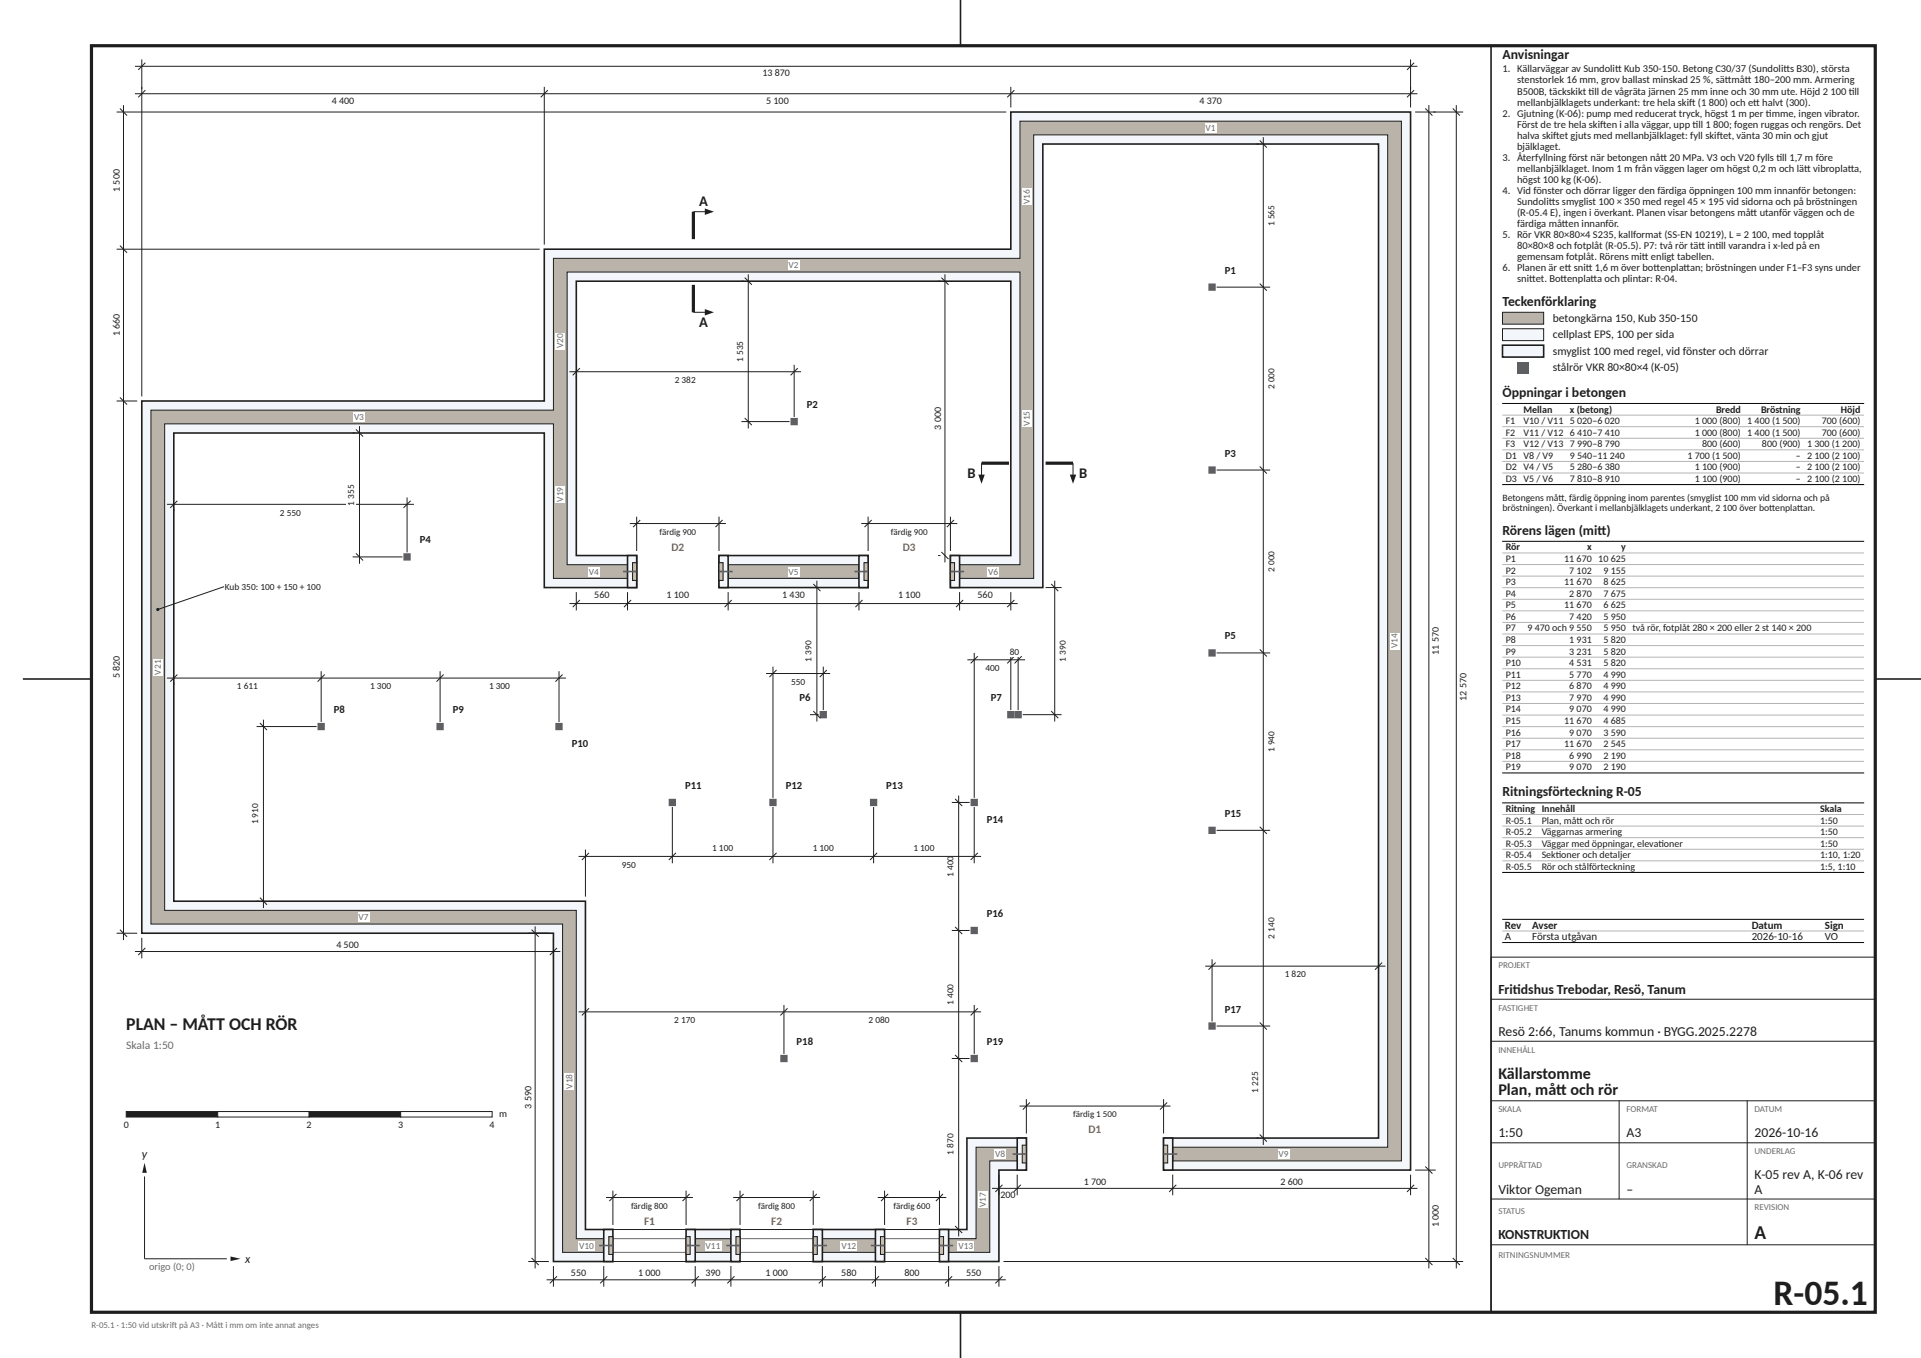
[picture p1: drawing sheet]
<svg xmlns="http://www.w3.org/2000/svg" width="420mm" height="297mm" viewBox="0 0 420 297" stroke-linecap="round" stroke-linejoin="round" font-family="sans-serif">
<path d="M20 10h390v277h-390z" fill="none" stroke="#1e1e1e" stroke-width=".7" stroke-linecap="butt"/>
<path d="M210 0v10M326 10v277M5 148.5h15M410 148.5h10M210 287v10" fill="none" stroke="#1e1e1e" stroke-width=".35"/>
<g fill="#f3f6fa" stroke="#1e1e1e" stroke-width=".35">
<path d="M31 87.7h88v-33.2h102v-30h87.4v231.4h-54v-7h47v-217.4h-73.4v97h-20.2v-7h13.2v-60h-95v60h13.2v7h-20.2v-33.8h-81v102.4h90v71.8h6v7h-13v-71.8h-90z"/>
<path d="M150 268.9h11.8v7h-11.8z"/>
<path d="M157.2 121.5h32.6v7h-32.6z"/>
<path d="M177.8 268.9h15.6v7h-15.6z"/>
<path d="M211.4 248.9h13v7h-6v20h-13v-7h6z"/>
</g>
<g fill="#b9b3a9" stroke="#1e1e1e" stroke-width=".22">
<path d="M33 89.7h88v-33.2h102v-30h83.4v227.4h-50v-3h47v-221.4h-77.4v97h-16.2v-3h13.2v-64h-99v64h13.2v3h-16.2v-33.8h-85v106.4h90v71.8h6v3h-9v-71.8h-90z"/>
<path d="M152 270.9h7.8v3h-7.8z"/>
<path d="M159.2 123.5h28.6v3h-28.6z"/>
<path d="M179.8 270.9h11.6v3h-11.6z"/>
<path d="M213.4 250.9h9v3h-6v20h-9v-3h6z"/>
</g>
<path d="M132 268.9h20v7h-20z" fill="#fff"/>
<path d="M132 275.9h20M132 268.9h20" fill="none" stroke="#1e1e1e" stroke-width=".22"/>
<path d="M132 273.9h20M132 270.9h20" fill="none" stroke="#6b6b6b" stroke-width=".22"/>
<path d="M159.8 268.9h20v7h-20z" fill="#fff"/>
<path d="M159.8 275.9h20M159.8 268.9h20" fill="none" stroke="#1e1e1e" stroke-width=".22"/>
<path d="M159.8 273.9h20M159.8 270.9h20" fill="none" stroke="#6b6b6b" stroke-width=".22"/>
<path d="M191.4 268.9h16v7h-16z" fill="#fff"/>
<path d="M191.4 275.9h16M191.4 268.9h16" fill="none" stroke="#1e1e1e" stroke-width=".22"/>
<path d="M191.4 273.9h16M191.4 270.9h16" fill="none" stroke="#6b6b6b" stroke-width=".22"/>
<g fill="#fff">
<path d="M263.4 27h2.6v2h-2.6z"/>
<path d="M172.2 57h2.6v2h-2.6z"/>
<path d="M77.2 90.2h2.6v2h-2.6z"/>
<path d="M128.6 124h2.5v2h-2.5z"/>
<path d="M172.2 124h2.6v2h-2.6z"/>
<path d="M215.9 124h2.5v2h-2.5z"/>
<path d="M78.2 199.6h2.6v2h-2.6z"/>
<path d="M217.4 251.4h2.5v2h-2.5z"/>
<path d="M279.4 251.4h2.5v2h-2.5z"/>
<path d="M126.5 271.4h3.5v2h-3.5z"/>
<path d="M154.1 271.4h3.6v2h-3.6z"/>
<path d="M183.8 271.4h3.6v2h-3.6z"/>
<path d="M209.4 271.4h3.5v2h-3.5z"/>
<path d="M303.9 138.4h2v3.6h-2z"/>
<path d="M223.5 89.7h2v3.6h-2z"/>
<path d="M223.5 41.2h2v3.6h-2z"/>
<path d="M213.9 260.6h2v3.6h-2z"/>
<path d="M123.5 234.7h2v3.6h-2z"/>
<path d="M121.5 106.3h2v3.6h-2z"/>
<path d="M121.5 72.8h2v3.6h-2z"/>
<path d="M33.5 144.1h2v3.6h-2z"/>
</g>
<path d="M132 268.9h2v7h-2z" fill="#f3f6fa" stroke="#1e1e1e" stroke-width=".35"/>
<path d="M133.1 270.4h.9v3.9h-.9z" fill="#d9b77e" stroke="#1e1e1e" stroke-width=".22"/>
<path d="M131 272.4h3" fill="none" stroke="#5a5f66" stroke-width=".35"/>
<path d="M150 268.9h2v7h-2z" fill="#f3f6fa" stroke="#1e1e1e" stroke-width=".35"/>
<path d="M150 270.4h.9v3.9h-.9z" fill="#d9b77e" stroke="#1e1e1e" stroke-width=".22"/>
<path d="M150 272.4h3" fill="none" stroke="#5a5f66" stroke-width=".35"/>
<path d="M159.8 268.9h2v7h-2z" fill="#f3f6fa" stroke="#1e1e1e" stroke-width=".35"/>
<path d="M160.9 270.4h.9v3.9h-.9z" fill="#d9b77e" stroke="#1e1e1e" stroke-width=".22"/>
<path d="M158.8 272.4h3" fill="none" stroke="#5a5f66" stroke-width=".35"/>
<path d="M177.8 268.9h2v7h-2z" fill="#f3f6fa" stroke="#1e1e1e" stroke-width=".35"/>
<path d="M177.8 270.4h.9v3.9h-.9z" fill="#d9b77e" stroke="#1e1e1e" stroke-width=".22"/>
<path d="M177.8 272.4h3" fill="none" stroke="#5a5f66" stroke-width=".35"/>
<path d="M191.4 268.9h2v7h-2z" fill="#f3f6fa" stroke="#1e1e1e" stroke-width=".35"/>
<path d="M192.5 270.4h.9v3.9h-.9z" fill="#d9b77e" stroke="#1e1e1e" stroke-width=".22"/>
<path d="M190.4 272.4h3" fill="none" stroke="#5a5f66" stroke-width=".35"/>
<path d="M205.4 268.9h2v7h-2z" fill="#f3f6fa" stroke="#1e1e1e" stroke-width=".35"/>
<path d="M205.4 270.4h.9v3.9h-.9z" fill="#d9b77e" stroke="#1e1e1e" stroke-width=".22"/>
<path d="M205.4 272.4h3" fill="none" stroke="#5a5f66" stroke-width=".35"/>
<path d="M222.4 248.9h2v7h-2z" fill="#f3f6fa" stroke="#1e1e1e" stroke-width=".35"/>
<path d="M223.5 250.5h.9v3.9h-.9z" fill="#d9b77e" stroke="#1e1e1e" stroke-width=".22"/>
<path d="M221.4 252.4h3" fill="none" stroke="#5a5f66" stroke-width=".35"/>
<path d="M254.4 248.9h2v7h-2z" fill="#f3f6fa" stroke="#1e1e1e" stroke-width=".35"/>
<path d="M254.4 250.5h.9v3.9h-.9z" fill="#d9b77e" stroke="#1e1e1e" stroke-width=".22"/>
<path d="M254.4 252.4h3" fill="none" stroke="#5a5f66" stroke-width=".35"/>
<path d="M137.2 121.5h2v7h-2z" fill="#f3f6fa" stroke="#1e1e1e" stroke-width=".35"/>
<path d="M138.3 123h.9v3.9h-.9z" fill="#d9b77e" stroke="#1e1e1e" stroke-width=".22"/>
<path d="M136.2 125h3" fill="none" stroke="#5a5f66" stroke-width=".35"/>
<path d="M157.2 121.5h2v7h-2z" fill="#f3f6fa" stroke="#1e1e1e" stroke-width=".35"/>
<path d="M157.2 123h.9v3.9h-.9z" fill="#d9b77e" stroke="#1e1e1e" stroke-width=".22"/>
<path d="M157.2 125h3" fill="none" stroke="#5a5f66" stroke-width=".35"/>
<path d="M187.8 121.5h2v7h-2z" fill="#f3f6fa" stroke="#1e1e1e" stroke-width=".35"/>
<path d="M188.9 123h.9v3.9h-.9z" fill="#d9b77e" stroke="#1e1e1e" stroke-width=".22"/>
<path d="M186.8 125h3" fill="none" stroke="#5a5f66" stroke-width=".35"/>
<path d="M207.8 121.5h2v7h-2z" fill="#f3f6fa" stroke="#1e1e1e" stroke-width=".35"/>
<path d="M207.8 123h.9v3.9h-.9z" fill="#d9b77e" stroke="#1e1e1e" stroke-width=".22"/>
<path d="M207.8 125h3" fill="none" stroke="#5a5f66" stroke-width=".35"/>
<g fill="#5a5f66">
<path d="M264.2 62h1.6v1.6h-1.6z"/>
<path d="M172.8 91.4h1.6v1.6h-1.6z"/>
<path d="M264.2 102h1.6v1.6h-1.6z"/>
<path d="M88.2 121h1.6v1.6h-1.6z"/>
<path d="M264.2 142h1.6v1.6h-1.6z"/>
<path d="M179.2 155.5h1.6v1.6h-1.6z"/>
<path d="M220.2 155.5h1.6v1.6h-1.6z"/>
<path d="M221.8 155.5h1.6v1.6h-1.6z"/>
<path d="M69.4 158.1h1.6v1.6h-1.6z"/>
<path d="M95.4 158.1h1.6v1.6h-1.6z"/>
<path d="M121.4 158.1h1.6v1.6h-1.6z"/>
<path d="M146.2 174.7h1.6v1.6h-1.6z"/>
<path d="M168.2 174.7h1.6v1.6h-1.6z"/>
<path d="M190.2 174.7h1.6v1.6h-1.6z"/>
<path d="M212.2 174.7h1.6v1.6h-1.6z"/>
<path d="M264.2 180.8h1.6v1.6h-1.6z"/>
<path d="M212.2 202.7h1.6v1.6h-1.6z"/>
<path d="M264.2 223.6h1.6v1.6h-1.6z"/>
<path d="M170.6 230.7h1.6v1.6h-1.6z"/>
<path d="M212.2 230.7h1.6v1.6h-1.6z"/>
</g>
<g fill="#fff">
<path d="M267.6 58h2.8v2.2h-2.8z"/>
<path d="M176.2 87.4h2.8v2.2h-2.8z"/>
<path d="M267.6 98h2.8v2.2h-2.8z"/>
<path d="M91.6 117h2.8v2.2h-2.8z"/>
<path d="M267.6 138h2.8v2.2h-2.8z"/>
<path d="M174.6 151.5h2.8v2.2h-2.8z"/>
<path d="M216.4 151.5h2.8v2.2h-2.8z"/>
<path d="M72.8 154.1h2.8v2.2h-2.8z"/>
<path d="M98.8 154.1h2.8v2.2h-2.8z"/>
<path d="M124.8 161.5h4v2.2h-4z"/>
<path d="M149.6 170.7h4v2.2h-4z"/>
<path d="M171.6 170.7h4v2.2h-4z"/>
<path d="M193.6 170.7h4v2.2h-4z"/>
<path d="M215.6 178.1h4v2.2h-4z"/>
<path d="M267.6 176.8h4v2.2h-4z"/>
<path d="M215.6 198.7h4v2.2h-4z"/>
<path d="M267.6 219.6h4v2.2h-4z"/>
<path d="M174 226.7h4v2.2h-4z"/>
<path d="M215.6 226.7h4v2.2h-4z"/>
<path d="M140.6 265.9h2.8v2.4h-2.8z"/>
<path d="M168.4 265.9h2.8v2.4h-2.8z"/>
<path d="M198 265.9h2.8v2.4h-2.8z"/>
<path d="M237.8 245.9h3.2v2.4h-3.2z"/>
<path d="M146.6 118.5h3.2v2.4h-3.2z"/>
<path d="M197.2 118.5h3.2v2.4h-3.2z"/>
</g>
<g fill="none" stroke="#1e1e1e" stroke-width=".22">
<path d="M29.5 14.5h280.4M31 13v73.7M31.8 19.7l-1.6 1.6M31.8 13.7l-1.6 1.6M119 19v34.5M119.8 19.7l-1.6 1.6M221 19v4.5M221.8 19.7l-1.6 1.6M308.4 13v10.5M309.2 19.7l-1.6 1.6M309.2 13.7l-1.6 1.6M25.5 24.5h194.5"/>
<path d="M26.2 23.7l1.6 1.6M27 23v182.6M29.5 20.5h280.4M309.4 24.5h10.5M311.6 23.7l1.6 1.6M312.4 23v254.4M317.6 23.7l1.6 1.6M318.4 23v254.4M25.5 54.5h92.5M26.2 53.7l1.6 1.6M25.5 87.7h4.5M26.2 86.9l1.6 1.6"/>
<path d="M124.5 132h98M126 129.5v4M126.8 131.2l-1.6 1.6M137.2 129.5v4M138 131.2l-1.6 1.6M159.2 129.5v4M160 131.2l-1.6 1.6M187.8 129.5v4M188.6 131.2l-1.6 1.6M209.8 129.5v4M210.6 131.2l-1.6 1.6M221 129.5v4"/>
<path d="M221.8 131.2l-1.6 1.6M25.5 204.1h4.5M26.2 203.3l1.6 1.6M29.5 208.1h93M31 205.1v4.5M31.8 207.3l-1.6 1.6M115.5 204.1h4.5M116.2 203.3l1.6 1.6M117 202.6v74.8M121 205.1v4.5M121.8 207.3l-1.6 1.6M216.9 259.9h93"/>
<path d="M218.4 256.9v4.5M219.2 259.1l-1.6 1.6M222.4 256.9v4.5M223.2 259.1l-1.6 1.6M256.4 256.9v4.5M257.2 259.1l-1.6 1.6M308.4 256.9v4.5M309.2 259.1l-1.6 1.6M309.4 255.9h4.5M311.6 255.1l1.6 1.6M115.5 275.9h4.5M116.2 275.1l1.6 1.6"/>
<path d="M119.5 279.9h100.4M121 276.9v4.5M121.8 279.1l-1.6 1.6M132 276.9v4.5M132.8 279.1l-1.6 1.6M152 276.9v4.5M152.8 279.1l-1.6 1.6M159.8 276.9v4.5M160.6 279.1l-1.6 1.6M179.8 276.9v4.5M180.6 279.1l-1.6 1.6M191.4 276.9v4.5"/>
<path d="M192.2 279.1l-1.6 1.6M207.4 276.9v4.5M208.2 279.1l-1.6 1.6M218.4 276.9v4.5M219.2 279.1l-1.6 1.6M219.4 275.9h100.5M311.6 275.1l1.6 1.6M317.6 275.1l1.6 1.6"/>
</g>
<g fill="#fff">
<path d="M129.8 129.1h3.6v2.1h-3.6z"/>
<path d="M145.6 129.1h5.2v2.1h-5.2z"/>
<path d="M170.9 129.1h5.2v2.1h-5.2z"/>
<path d="M196.2 129.1h5.2v2.1h-5.2z"/>
<path d="M213.6 129.1h3.6v2.1h-3.6z"/>
</g>
<path d="M206.6 60v63M205.1 61.5h.5M205.8 60.7l1.6 1.6M205.1 121.5h.5M205.8 120.7l1.6 1.6" fill="none" stroke="#1e1e1e" stroke-width=".22"/>
<circle cx="34.5" cy="133.3" r=".35" fill="#1e1e1e"/>
<path d="M49 128.3l-14.5 5" fill="none" stroke="#1e1e1e" stroke-width=".22"/>
<path d="M49 127.3h21.3v2h-21.3z" fill="#fff"/>
<path d="M132.5 261.9h19M134 260.4v7.5M134.8 261.1l-1.6 1.6M150 260.4v7.5M150.8 261.1l-1.6 1.6" fill="none" stroke="#1e1e1e" stroke-width=".22"/>
<path d="M137.8 262.7h8.4v2h-8.4z" fill="#fff"/>
<path d="M160.3 261.9h19M161.8 260.4v7.5M162.6 261.1l-1.6 1.6M177.8 260.4v7.5M178.6 261.1l-1.6 1.6" fill="none" stroke="#1e1e1e" stroke-width=".22"/>
<path d="M165.6 262.7h8.4v2h-8.4z" fill="#fff"/>
<path d="M191.9 261.9h15M193.4 260.4v7.5M194.2 261.1l-1.6 1.6M205.4 260.4v7.5M206.2 261.1l-1.6 1.6" fill="none" stroke="#1e1e1e" stroke-width=".22"/>
<path d="M195.2 262.7h8.4v2h-8.4z" fill="#fff"/>
<path d="M222.9 241.9h33M224.4 240.4v7.5M225.2 241.1l-1.6 1.6M254.4 240.4v7.5M255.2 241.1l-1.6 1.6" fill="none" stroke="#1e1e1e" stroke-width=".22"/>
<path d="M234.5 242.7h9.8v2h-9.8z" fill="#fff"/>
<path d="M137.7 114.5h21M139.2 113v7.5M140 113.7l-1.6 1.6M157.2 113v7.5M158 113.7l-1.6 1.6" fill="none" stroke="#1e1e1e" stroke-width=".22"/>
<path d="M144 115.3h8.4v2h-8.4z" fill="#fff"/>
<path d="M188.3 114.5h21M189.8 113v7.5M190.6 113.7l-1.6 1.6M207.8 113v7.5M208.6 113.7l-1.6 1.6" fill="none" stroke="#1e1e1e" stroke-width=".22"/>
<path d="M194.6 115.3h8.4v2h-8.4z" fill="#fff"/>
<g fill="none" stroke="#1e1e1e" stroke-width=".22">
<path d="M274.7 31.5h.5M275.4 30.7l1.6 1.6M276.2 30v220.4M266 62.8h11.7M275.4 62l1.6 1.6M266 102.8h11.7M275.4 102l1.6 1.6M266 142.8h11.7M275.4 142l1.6 1.6M266 181.6h11.7M275.4 180.8l1.6 1.6M266 224.4h11.7"/>
<path d="M275.4 223.6l1.6 1.6M274.7 248.9h.5M275.4 248.1l1.6 1.6"/>
</g>
<g fill="#fff">
<path d="M273.4 234.2h2v4.9h-2z"/>
<path d="M277 200.5h2v5h-2z"/>
<path d="M277 159.7h2v5h-2z"/>
<path d="M277 120.3h2v5h-2z"/>
<path d="M277 80.3h2v5h-2z"/>
<path d="M277 44.7h2v4.9h-2z"/>
</g>
<path d="M263.5 211.3h39.4M265 209.8v13.6M265.8 210.5l-1.6 1.6M301.4 212.3v.5M302.2 210.5l-1.6 1.6" fill="none" stroke="#1e1e1e" stroke-width=".22"/>
<path d="M280.7 212.1h5v2h-5z" fill="#fff"/>
<path d="M208.1 175.5h3.9M208.8 174.7l1.6 1.6M209.6 174v96.4M208.1 203.5h3.9M208.8 202.7l1.6 1.6M208.1 231.5h3.9M208.8 230.7l1.6 1.6M208.1 268.9h.5M208.8 268.1l1.6 1.6" fill="none" stroke="#1e1e1e" stroke-width=".22"/>
<g fill="#fff">
<path d="M206.8 247.7h2v5h-2z"/>
<path d="M206.8 215h2v5h-2z"/>
<path d="M206.8 187h2v5h-2z"/>
</g>
<path d="M147 176.5v12.3M169 176.5v12.3M191 176.5v12.3M213 176.5v12.3M126.5 187.3h88M128 185.8v10.3M128.8 186.5l-1.6 1.6M147.8 186.5l-1.6 1.6M169.8 186.5l-1.6 1.6M191.8 186.5l-1.6 1.6M213.8 186.5l-1.6 1.6" fill="none" stroke="#1e1e1e" stroke-width=".22"/>
<g fill="#fff">
<path d="M135.8 188.1h3.4v2h-3.4z"/>
<path d="M155.5 184.5h5v2h-5z"/>
<path d="M177.5 184.5h5v2h-5z"/>
<path d="M199.5 184.5h5v2h-5z"/>
</g>
<path d="M171.4 219.8v10.7M213 219.8v10.7M126.5 221.3h88M128 222.3v.5M128.8 220.5l-1.6 1.6M172.2 220.5l-1.6 1.6M213.8 220.5l-1.6 1.6" fill="none" stroke="#1e1e1e" stroke-width=".22"/>
<g fill="#fff">
<path d="M147.2 222.1h5v2h-5z"/>
<path d="M189.7 222.1h5v2h-5z"/>
</g>
<path d="M36.5 148.3h87.2M38 149.3v.5M38.8 147.5l-1.6 1.6M70.2 146.8v11.1M71 147.5l-1.6 1.6M96.2 146.8v11.1M97 147.5l-1.6 1.6M122.2 146.8v11.1M123 147.5l-1.6 1.6" fill="none" stroke="#1e1e1e" stroke-width=".22"/>
<g fill="#fff">
<path d="M51.6 149.1h5v2h-5z"/>
<path d="M80.7 149.1h5v2h-5z"/>
<path d="M106.7 149.1h5v2h-5z"/>
</g>
<path d="M56.1 158.9h13.1M56.8 158.1l1.6 1.6M57.6 157.4v41.2M56.1 197.1h.5M56.8 196.3l1.6 1.6" fill="none" stroke="#1e1e1e" stroke-width=".22"/>
<path d="M54.8 175.5h2v5h-2z" fill="#fff"/>
<path d="M36.5 110.3h54M38 111.3v.5M38.8 109.5l-1.6 1.6M89 108.8v12M89.8 109.5l-1.6 1.6" fill="none" stroke="#1e1e1e" stroke-width=".22"/>
<path d="M61 111.1h5v2h-5z" fill="#fff"/>
<path d="M77.1 94.7h.5M77.8 93.9l1.6 1.6M78.6 93.2v30.1M77.1 121.8h10.9M77.8 121l1.6 1.6" fill="none" stroke="#1e1e1e" stroke-width=".22"/>
<path d="M75.8 105.8h2v4.9h-2z" fill="#fff"/>
<path d="M167.5 147.3h14M169 145.8v28.7M169.8 146.5l-1.6 1.6M180 145.8v9.5M180.8 146.5l-1.6 1.6" fill="none" stroke="#1e1e1e" stroke-width=".22"/>
<path d="M172.8 148.1h3.4v2h-3.4z" fill="#fff"/>
<path d="M177.1 128.5h.5M177.8 127.7l1.6 1.6M178.6 127v30.8M177.1 156.3h1.9M177.8 155.5l1.6 1.6" fill="none" stroke="#1e1e1e" stroke-width=".22"/>
<path d="M175.8 139.9h2v5h-2z" fill="#fff"/>
<path d="M211.5 144.3h12.6M213 142.8v31.7M213.8 143.5l-1.6 1.6M221 142.8v12.5M221.8 143.5l-1.6 1.6M222.6 142.8v12.5M223.4 143.5l-1.6 1.6" fill="none" stroke="#1e1e1e" stroke-width=".22"/>
<g fill="#fff">
<path d="M215.3 145.1h3.4v2h-3.4z"/>
<path d="M220.6 141.5h2.4v2h-2.4z"/>
</g>
<path d="M228.6 128.5h3.5M229.8 127.7l1.6 1.6M230.6 127v30.8M223.6 156.3h8.5M229.8 155.5l1.6 1.6" fill="none" stroke="#1e1e1e" stroke-width=".22"/>
<path d="M231.4 139.9h2v5h-2z" fill="#fff"/>
<path d="M173.6 79.8v11.4M124.5 81.3h50.6M126 82.3v.5M126.8 80.5l-1.6 1.6M174.4 80.5l-1.5 1.6" fill="none" stroke="#1e1e1e" stroke-width=".22"/>
<path d="M147.3 82.1h5v2h-5z" fill="#fff"/>
<path d="M163.6 60v33.7M162.1 61.5h.5M162.8 60.7l1.6 1.6M162.1 92.2h10.5M162.8 91.4l1.6 1.6" fill="none" stroke="#1e1e1e" stroke-width=".22"/>
<path d="M160.8 74.4h2v4.9h-2z" fill="#fff"/>
<path d="M151.6 62.3v6" fill="none" stroke="#1e1e1e" stroke-width=".7" stroke-linecap="butt"/>
<path d="M151.6 68.3h2.7" fill="none" stroke="#1e1e1e" stroke-width=".22"/>
<path d="M154.1 67.6l2 .7-2 .7z" fill="#1e1e1e"/>
<path d="M151.6 46.3v6" fill="none" stroke="#1e1e1e" stroke-width=".7" stroke-linecap="butt"/>
<path d="M151.6 46.3h2.7" fill="none" stroke="#1e1e1e" stroke-width=".22"/>
<path d="M154.1 45.6l2 .7-2 .7z" fill="#1e1e1e"/>
<path d="M214.6 101.3h6" fill="none" stroke="#1e1e1e" stroke-width=".7" stroke-linecap="butt"/>
<path d="M214.6 101.3v2.7" fill="none" stroke="#1e1e1e" stroke-width=".22"/>
<path d="M213.9 103.8h1.4l-.7 2z" fill="#1e1e1e"/>
<path d="M228.6 101.3h6" fill="none" stroke="#1e1e1e" stroke-width=".7" stroke-linecap="butt"/>
<path d="M234.6 101.3v2.7" fill="none" stroke="#1e1e1e" stroke-width=".22"/>
<path d="M233.9 103.8h1.4l-.7 2z" fill="#1e1e1e"/>
<path d="M31.6 275.3h18" fill="none" stroke="#1e1e1e" stroke-width=".22"/>
<path d="M50.4 274.8l2.2 .5-2.2 .5z" fill="#1e1e1e"/>
<path d="M31.6 257.3v18" fill="none" stroke="#1e1e1e" stroke-width=".22"/>
<path d="M31.6 254.3l.5 2.2h-1z" fill="#1e1e1e"/>
<path d="M27.6 243.1h20v1.2h-20z" fill="#1e1e1e" stroke="#1e1e1e" stroke-width=".22"/>
<path d="M47.6 243.1h20v1.2h-20z" fill="#fff" stroke="#1e1e1e" stroke-width=".22"/>
<path d="M67.6 243.1h20v1.2h-20z" fill="#1e1e1e" stroke="#1e1e1e" stroke-width=".22"/>
<path d="M87.6 243.1h20v1.2h-20z" fill="#fff" stroke="#1e1e1e" stroke-width=".22"/>
<path d="M328.5 68.3h9v2.6h-9z" fill="#b9b3a9" stroke="#1e1e1e" stroke-width=".22"/>
<path d="M328.5 71.9h9v2.6h-9z" fill="#f3f6fa" stroke="#1e1e1e" stroke-width=".22"/>
<path d="M328.5 75.5h9v2.6h-9z" fill="#f3f6fa" stroke="#1e1e1e" stroke-width=".35"/>
<path d="M331.7 79.1h2.6v2.6h-2.6z" fill="#5a5f66"/>
<g fill="none" stroke="#b4b4b4" stroke-width=".22">
<path d="M328.5 90.8h79M328.5 93.3h79M328.5 95.9h79M328.5 98.4h79M328.5 100.9h79M328.5 103.4h79M328.5 120.9h79M328.5 123.5h79M328.5 126h79M328.5 128.5h79M328.5 131.1h79M328.5 133.6h79"/>
<path d="M328.5 136.1h79M328.5 138.7h79M328.5 141.2h79M328.5 143.7h79M328.5 146.3h79M328.5 148.8h79M328.5 151.3h79M328.5 153.9h79M328.5 156.4h79M328.5 158.9h79M328.5 161.5h79M328.5 164h79"/>
<path d="M328.5 166.5h79M328.5 178.1h79M328.5 180.7h79M328.5 183.2h79M328.5 185.7h79M328.5 188.3h79M328.5 203.6h79"/>
</g>
<path d="M328.4 88.2h79.2M328.4 106h79.2M328.4 118.4h79.2M328.4 169h79.2M328.4 175.6h79.2M328.4 190.8h79.2M328.4 201.1h79.2M328.4 206.1h79.2" fill="none" stroke="#000" stroke-width=".22"/>
<path d="M325.9 209.3h84.2M325.9 218.5h84.2M326 209.3v77.8M410 209.3v77.8M325.9 227.7h84.2M325.9 240.8h84.2M325.9 249.9h84.2M354 240.7v21.6M382 240.7v31.6M325.9 262.2h84.2M325.9 272.2h84.2M325.9 287h84.2" fill="none" stroke="#1e1e1e" stroke-width=".22"/>
<text font-size="7.8" fill="#1e1e1e" x="387.8" y="285.4">R-05.1</text>
<text font-size="4.2" fill="#1e1e1e" x="383.6" y="271">A</text>
<text font-size="3.9" fill="#1e1e1e" x="27.6" y="225.3">PLAN – MÅTT OCH RÖR</text>
<g font-size="3.5" fill="#1e1e1e">
<text x="327.6" y="236.1">Källarstomme</text>
<text x="327.6" y="239.6">Plan, måt</text>
<text x="340.2" y="239.6">t och rör</text>
</g>
<g font-size="3.2" fill="#1e1e1e">
<text x="152.8" y="45.1">A</text>
<text x="152.8" y="71.5">A</text>
<text x="211.5" y="104.5">B</text>
<text x="235.9" y="104.5">B</text>
</g>
<g font-size="3" fill="#1e1e1e">
<text x="328.5" y="12.9">Anvisningar</text>
<text x="328.5" y="66.9">Teckenförklaring</text>
<text x="328.5" y="86.8">Öppningar i betongen</text>
<text x="328.5" y="117">Rörens lägen (mit</text>
<text x="349.3" y="117">t)</text>
<text x="328.5" y="174.2">Ritningsförteckning R-⁠05</text>
<text x="327.6" y="217.3">Frit</text>
<text x="330.8" y="217.3">idshus Trebodar, Resö, Tanum</text>
<text x="327.6" y="226.5">Resö 2:66, Tanums kommun · BYGG.2025.2278</text>
<text x="327.6" y="248.7">1:50</text>
<text x="355.6" y="248.7">A3</text>
<text x="383.6" y="248.7">2026-10-16</text>
<text x="383.6" y="257.9">K-05 rev A, K-06 rev</text>
<text x="327.6" y="261">Viktor Ogeman</text>
<text x="355.6" y="261">–</text>
<text x="383.6" y="261">A</text>
<text x="327.6" y="271">KONSTRUKTION</text>
</g>
<g font-size="2.6" fill="#1e1e1e">
<text x="31" y="253.3">y</text>
<text x="53.6" y="276.1">x</text>
</g>
<g font-size="2.5" fill="#1e1e1e">
<text x="339.5" y="70.4">betongkärna 150, Kub 350-⁠150</text>
<text x="339.5" y="74">cellplast EPS, 100 per sida</text>
<text x="339.5" y="77.6">smyglist 100 med regel, vid fönster och dörrar</text>
<text x="339.5" y="81.2">stålrör VKR 80×80×4 (K-⁠05)</text>
</g>
<g font-size="2.5" fill="#b5463a">
<text x="146.8" y="120.5">D2</text>
<text x="197.4" y="120.5">D3</text>
<text x="238" y="247.9">D1</text>
<text x="140.8" y="267.9">F1</text>
<text x="168.6" y="267.9">F2</text>
<text x="198.2" y="267.9">F3</text>
</g>
<text font-size="2.5" fill="#6b6b6b" x="27.6" y="229.5">Skala 1:50</text>
<g font-size="2.4" fill="#1e1e1e">
<text x="329" y="203.1">Rev</text>
<text x="335" y="203.1">Avser</text>
<text x="383" y="203.1">Datum</text>
<text x="399" y="203.1">Sign</text>
<text x="329" y="205.6">A</text>
<text x="335" y="205.6">Första utgåvan</text>
<text x="383" y="205.6">2026-10-16</text>
<text x="399" y="205.6">VO</text>
</g>
<g font-size="2.3" fill="#1e1e1e">
<text x="328.5" y="15.8">1. Källarväggar av Sundolit</text>
<text x="353.1" y="15.8">t Kub 350-⁠150. Betong C30/⁠37 (Sundolit</text>
<text x="389.9" y="15.8">ts B30), största</text>
<text x="331.7" y="18.2">stenstorlek 16 mm, grov ballast minskad 25 %, sät</text>
<text x="331.7" y="20.7">B500B, täckskikt t</text>
<text x="331.7" y="23.1">mellanbjälklagets underkant: tre hela skif</text>
<text x="347.3" y="20.7">ill de vågräta järnen 25 mm inne och 30 mm ute. Höjd 2 100 t</text>
<text x="369.3" y="23.1">t (1 800) och et</text>
<text x="377.1" y="18.2">tmåt</text>
<text x="381.5" y="18.2">t 180–</text>
<text x="383.3" y="23.1">t halvt (300).</text>
<text x="386.9" y="18.2">⁠200 mm. Armering</text>
<text x="404.2" y="20.7">ill</text>
<text x="328.5" y="25.5">2. Gjutning (K-⁠06): pump med reducerat tryck, högst 1 m per t</text>
<text x="331.7" y="27.9">Först de tre hela skif</text>
<text x="349.8" y="27.9">ten i alla väggar, upp t</text>
<text x="370.1" y="27.9">ill 1 800; fogen ruggas och rengörs. Det</text>
<text x="386.1" y="25.5">imme, ingen vibrator.</text>
<text x="328.5" y="35.2">3. Återfyllning först när betongen nåt</text>
<text x="331.7" y="30.4">halva skif</text>
<text x="331.7" y="32.8">bjälklaget.</text>
<text x="339.6" y="30.4">tet gjuts med mellanbjälklaget: fyll skif</text>
<text x="363.1" y="35.2">t 20 MPa. V3 och V20 fylls t</text>
<text x="375.3" y="30.4">tet, vänta 30 min och gjut</text>
<text x="388.4" y="35.2">ill 1,7 m före</text>
<text x="331.7" y="37.6">mellanbjälklaget. Inom 1 m från väggen lager om högst 0,2 m och lät</text>
<text x="331.7" y="40">högst 100 kg (K-⁠06).</text>
<text x="394.5" y="37.6">t vibroplat</text>
<text x="404" y="37.6">ta,</text>
<text x="328.5" y="42.4">4. Vid fönster och dörrar ligger den färdiga öppningen 100 mm innanför betongen:</text>
<text x="331.7" y="44.8">Sundolit</text>
<text x="331.7" y="47.3">(R-⁠05.4 E), ingen i överkant. Planen visar betongens måt</text>
<text x="338.6" y="44.8">ts smyglist 100 × 350 med regel 45 × 195 vid sidorna och på bröstningen</text>
<text x="382.8" y="47.3">t utanför väggen och de</text>
<text x="328.5" y="52.1">5. Rör VKR 80×80×4 S235, kallformat (SS-⁠EN 10219), L = 2 100, med topplåt</text>
<text x="331.7" y="49.7">färdiga måt</text>
<text x="341.5" y="49.7">ten innanför.</text>
<text x="267.8" y="59.8">P1</text>
<text x="328.5" y="59.3">6. Planen är et</text>
<text x="331.7" y="54.5">80×80×8 och fotplåt (R-⁠05.5). P7: två rör tät</text>
<text x="331.7" y="56.9">gemensam fotplåt. Rörens mit</text>
<text x="342.1" y="59.3">t snit</text>
<text x="346.7" y="59.3">t 1,6 m över bot</text>
<text x="359" y="56.9">t enligt tabellen.</text>
<text x="361.5" y="59.3">tenplat</text>
<text x="368.1" y="59.3">tan; bröstningen under F1–</text>
<text x="371.4" y="54.5">t int</text>
<text x="375" y="54.5">ill varandra i x-led på en</text>
<text x="392.9" y="59.3">⁠F3 syns under</text>
<text x="331.7" y="61.8">snit</text>
<text x="334.3" y="61.8">tet. Bot</text>
<text x="341.2" y="61.8">tenplat</text>
<text x="347.8" y="61.8">ta och plintar: R-⁠04.</text>
<text x="176.4" y="89.3">P2</text>
<text x="267.8" y="99.8">P3</text>
<text x="91.8" y="118.8">P4</text>
<text x="267.8" y="139.8">P5</text>
<text x="73" y="155.9">P8</text>
<text x="99" y="155.9">P9</text>
<text x="174.8" y="153.3">P6</text>
<text x="216.6" y="153.3">P7</text>
<text x="125" y="163.4">P10</text>
<text x="149.8" y="172.5">P11</text>
<text x="171.8" y="172.5">P12</text>
<text x="193.8" y="172.5">P13</text>
<text x="215.8" y="180">P14</text>
<text x="267.8" y="178.6">P15</text>
<text x="215.8" y="200.5">P16</text>
<text x="267.8" y="221.4">P17</text>
<text x="174.2" y="228.5">P18</text>
<text x="215.8" y="228.5">P19</text>
</g>
<text font-size="2.3" fill="#6b6b6b" x="32.6" y="277.7">origo (0; 0)</text>
<g font-size="2.2" fill="#1e1e1e">
<text x="166.7" y="16.7">13 870</text>
<text x="72.5" y="22.7">4 400</text>
<text x="167.5" y="22.7">5 100</text>
<text x="262.2" y="22.7">4 370</text>
<text x="26.2" y="42" transform="rotate(-90 26.2 42)">1 500</text>
<text x="26.2" y="73.6" transform="rotate(-90 26.2 73.6)">1 660</text>
<text x="205.8" y="94" transform="rotate(-90 205.8 94)">3 000</text>
<text x="329.2" y="92.8">F1</text>
<text x="329.2" y="95.3">F2</text>
<text x="333.1" y="90.2">Mellan</text>
<text x="333.1" y="92.8">V10 / V11</text>
<text x="333.1" y="95.3">V11 / V12</text>
<text x="343.2" y="90.2">x (betong)</text>
<text x="343.2" y="92.8">5 020–</text>
<text x="343.2" y="95.3">6 410–</text>
<text x="348.2" y="92.8">⁠6 020</text>
<text x="348.2" y="95.3">⁠7 410</text>
<text x="370.5" y="92.8">1 000 (800) 1 400 (1 500)</text>
<text x="370.5" y="95.3">1 000 (800) 1 400 (1 500)</text>
<text x="375.2" y="90.2">Bredd</text>
<text x="385" y="90.2">Bröstning</text>
<text x="398.3" y="92.8">700 (600)</text>
<text x="398.3" y="95.3">700 (600)</text>
<text x="402.5" y="90.2">Höjd</text>
<text x="329.2" y="97.8">F3</text>
<text x="329.2" y="100.4">D1 V8 / V9</text>
<text x="333.1" y="97.8">V12 / V13</text>
<text x="343.2" y="97.8">7 990–</text>
<text x="343.2" y="100.4">9 540–</text>
<text x="348.2" y="97.8">⁠8 790</text>
<text x="348.2" y="100.4">⁠11 240</text>
<text x="368.9" y="100.4">1 700 (1 500)</text>
<text x="372.1" y="97.8">800 (600)</text>
<text x="385.2" y="97.8">800 (900) 1 300 (1 200)</text>
<text x="392.6" y="100.4">–</text>
<text x="395.1" y="100.4">2 100 (2 100)</text>
<text x="329.2" y="102.9">D2 V4 / V5</text>
<text x="329.2" y="105.4">D3 V5 / V6</text>
<text x="343.2" y="102.9">5 280–</text>
<text x="343.2" y="105.4">7 810–</text>
<text x="348.2" y="102.9">⁠6 380</text>
<text x="348.2" y="105.4">⁠8 910</text>
<text x="370.5" y="102.9">1 100 (900)</text>
<text x="370.5" y="105.4">1 100 (900)</text>
<text x="392.6" y="102.9">–</text>
<text x="392.6" y="105.4">–</text>
<text x="395.1" y="102.9">2 100 (2 100)</text>
<text x="395.1" y="105.4">2 100 (2 100)</text>
<text x="329.2" y="120.4">Rör</text>
<text x="329.2" y="122.9">P1</text>
<text x="329.2" y="125.4">P2</text>
<text x="342" y="122.9">11 670</text>
<text x="343.1" y="125.4">7 102</text>
<text x="347" y="120.4">x</text>
<text x="349.4" y="122.9">10 625</text>
<text x="350.6" y="125.4">9 155</text>
<text x="354.5" y="120.4">y</text>
<text x="129.9" y="130.8">560</text>
<text x="145.7" y="130.8">1 100</text>
<text x="171" y="130.8">1 430</text>
<text x="196.3" y="130.8">1 100</text>
<text x="213.7" y="130.8">560</text>
<text x="329.2" y="128">P3</text>
<text x="329.2" y="130.5">P4</text>
<text x="342" y="128">11 670</text>
<text x="343.1" y="130.5">2 870</text>
<text x="350.6" y="128">8 625</text>
<text x="350.6" y="130.5">7 675</text>
<text x="329.2" y="133">P5</text>
<text x="329.2" y="135.6">P6</text>
<text x="342" y="133">11 670</text>
<text x="343.1" y="135.6">7 420</text>
<text x="350.6" y="133">6 625</text>
<text x="350.6" y="135.6">5 950</text>
<text x="314.6" y="143.2" transform="rotate(-90 314.6 143.2)">11 570</text>
<text x="329.2" y="138.1">P7</text>
<text x="329.2" y="140.6">P8</text>
<text x="329.2" y="143.2">P9</text>
<text x="334" y="138.1">9 470 och 9 550</text>
<text x="343.1" y="140.6">1 931</text>
<text x="343.1" y="143.2">3 231</text>
<text x="350.6" y="138.1">5 950 två rör, fotplåt 280 × 200 eller 2 st 140 × 200</text>
<text x="350.6" y="140.6">5 820</text>
<text x="350.6" y="143.2">5 820</text>
<text x="26.2" y="148.4" transform="rotate(-90 26.2 148.4)">5 820</text>
<text x="329.2" y="145.7">P10</text>
<text x="329.2" y="148.2">P11</text>
<text x="343.1" y="145.7">4 531</text>
<text x="343.1" y="148.2">5 770</text>
<text x="350.6" y="145.7">5 820</text>
<text x="350.6" y="148.2">4 990</text>
<text x="320.6" y="153.2" transform="rotate(-90 320.6 153.2)">12 570</text>
<text x="329.2" y="150.8">P12</text>
<text x="329.2" y="153.3">P13</text>
<text x="329.2" y="155.8">P14</text>
<text x="343.1" y="150.8">6 870</text>
<text x="343.1" y="153.3">7 970</text>
<text x="343.1" y="155.8">9 070</text>
<text x="350.6" y="150.8">4 990</text>
<text x="350.6" y="153.3">4 990</text>
<text x="350.6" y="155.8">4 990</text>
<text x="329.2" y="158.4">P15</text>
<text x="329.2" y="160.9">P16</text>
<text x="342" y="158.4">11 670</text>
<text x="343.1" y="160.9">9 070</text>
<text x="350.6" y="158.4">4 685</text>
<text x="350.6" y="160.9">3 590</text>
<text x="329.2" y="163.4">P17</text>
<text x="329.2" y="166">P18</text>
<text x="342" y="163.4">11 670</text>
<text x="343.1" y="166">6 990</text>
<text x="350.6" y="163.4">2 545</text>
<text x="350.6" y="166">2 190</text>
<text x="329.2" y="168.5">P19</text>
<text x="343.1" y="168.5">9 070</text>
<text x="350.6" y="168.5">2 190</text>
<text x="329.2" y="177.6">Ritning Innehåll</text>
<text x="397.9" y="177.6">Skala</text>
<text x="329.2" y="180.1">R-⁠05.1</text>
<text x="329.2" y="182.6">R-⁠05.2</text>
<text x="329.2" y="185.2">R-⁠05.3</text>
<text x="337.1" y="180.1">Plan, måt</text>
<text x="337.1" y="182.6">Väggarnas armering</text>
<text x="337.1" y="185.2">Väggar med öppningar, elevat</text>
<text x="344.7" y="180.1">t och rör</text>
<text x="362.6" y="185.2">ioner</text>
<text x="397.9" y="180.1">1:50</text>
<text x="397.9" y="182.6">1:50</text>
<text x="397.9" y="185.2">1:50</text>
<text x="329.2" y="187.7">R-⁠05.4</text>
<text x="329.2" y="190.2">R-⁠05.5</text>
<text x="337.1" y="187.7">Sekt</text>
<text x="337.1" y="190.2">Rör och stålförteckning</text>
<text x="340.1" y="187.7">ioner och detaljer</text>
<text x="397.9" y="187.7">1:10, 1:20</text>
<text x="397.9" y="190.2">1:5, 1:10</text>
<text x="73.5" y="207.3">4 500</text>
<text x="109.1" y="244.4">m</text>
<text x="116.2" y="242.5" transform="rotate(-90 116.2 242.5)">3 590</text>
<text x="27" y="246.7">0</text>
<text x="47" y="246.7">1</text>
<text x="67" y="246.7">2</text>
<text x="87" y="246.7">3</text>
<text x="107" y="246.7">4</text>
<text x="218.7" y="262.1">200</text>
<text x="236.9" y="259.1">1 700</text>
<text x="279.9" y="259.1">2 600</text>
<text x="314.6" y="268.4" transform="rotate(-90 314.6 268.4)">1 000</text>
<text x="124.8" y="279.1">550</text>
<text x="139.5" y="279.1">1 000</text>
<text x="154.2" y="279.1">390</text>
<text x="167.3" y="279.1">1 000</text>
<text x="183.9" y="279.1">580</text>
<text x="197.7" y="279.1">800</text>
<text x="211.2" y="279.1">550</text>
</g>
<g font-size="2.1" fill="#1e1e1e">
<text x="328.5" y="109.6">Betongens måt</text>
<text x="328.5" y="111.8">bröstningen). Överkant i mellanbjälklagets underkant, 2 100 över bot</text>
<text x="340.7" y="109.6">t, färdig öppning inom parentes (smyglist 100 mm vid sidorna och på</text>
<text x="386.8" y="111.8">tenplat</text>
<text x="392.9" y="111.8">tan.</text>
</g>
<g font-size="2" fill="#6b6b6b">
<text x="263.6" y="28.7">V1</text>
<text x="225.2" y="44.6" transform="rotate(-90 225.2 44.6)">V16</text>
<text x="172.4" y="58.7">V2</text>
<text x="123.2" y="76.2" transform="rotate(-90 123.2 76.2)">V20</text>
<text x="77.4" y="91.9">V3</text>
<text x="225.2" y="93.1" transform="rotate(-90 225.2 93.1)">V15</text>
<text x="123.2" y="109.7" transform="rotate(-90 123.2 109.7)">V19</text>
<text x="128.8" y="125.7">V4</text>
<text x="172.4" y="125.7">V5</text>
<text x="216.1" y="125.7">V6</text>
<text x="305.6" y="141.8" transform="rotate(-90 305.6 141.8)">V14</text>
<text x="35.2" y="147.5" transform="rotate(-90 35.2 147.5)">V21</text>
<text x="78.4" y="201.3">V7</text>
<text x="327.6" y="211.8">PROJEKT</text>
<text x="327.6" y="221">FASTIGHET</text>
<text x="327.6" y="230.2">INNEHÅLL</text>
<text x="125.2" y="238.1" transform="rotate(-90 125.2 238.1)">V18</text>
<text x="327.6" y="243.2">SKALA</text>
<text x="355.6" y="243.2">FORMAT</text>
<text x="383.6" y="243.2">DATUM</text>
<text x="217.6" y="253.1">V8</text>
<text x="279.6" y="253.1">V9</text>
<text x="327.6" y="255.5">UPPRÄTTAD</text>
<text x="355.6" y="255.5">GRANSKAD</text>
<text x="383.6" y="252.4">UNDERLAG</text>
<text x="215.6" y="264" transform="rotate(-90 215.6 264)">V17</text>
<text x="327.6" y="265.5">STATUS</text>
<text x="383.6" y="264.7">REVISION</text>
<text x="126.6" y="273.1">V10</text>
<text x="154.3" y="273.1">V11</text>
<text x="184" y="273.1">V12</text>
<text x="209.5" y="273.1">V13</text>
<text x="327.6" y="275.1">RITNINGSNUMMER</text>
</g>
<g font-size="2" fill="#1e1e1e">
<text x="278.7" y="49.5" transform="rotate(-90 278.7 49.5)">1 565</text>
<text x="147.5" y="83.8">2 382</text>
<text x="162.4" y="79.2" transform="rotate(-90 162.4 79.2)">1 535</text>
<text x="278.7" y="85.1" transform="rotate(-90 278.7 85.1)">2 000</text>
<text x="61.2" y="112.8">2 550</text>
<text x="77.4" y="110.6" transform="rotate(-90 77.4 110.6)">1 355</text>
<text x="144.2" y="116.9">färdig 900</text>
<text x="194.8" y="116.9">färdig 900</text>
<text x="278.7" y="125.1" transform="rotate(-90 278.7 125.1)">2 000</text>
<text x="49.2" y="129">Kub 350: 100 + 150 + 100</text>
<text x="220.8" y="143.1">80</text>
<text x="172.9" y="149.8">550</text>
<text x="177.4" y="144.7" transform="rotate(-90 177.4 144.7)">1 390</text>
<text x="215.4" y="146.8">400</text>
<text x="233.1" y="144.7" transform="rotate(-90 233.1 144.7)">1 390</text>
<text x="51.8" y="150.8">1 611</text>
<text x="80.9" y="150.8">1 300</text>
<text x="106.9" y="150.8">1 300</text>
<text x="278.7" y="164.5" transform="rotate(-90 278.7 164.5)">1 940</text>
<text x="56.4" y="180.3" transform="rotate(-90 56.4 180.3)">1 910</text>
<text x="135.9" y="189.8">950</text>
<text x="155.7" y="186.1">1 100</text>
<text x="177.7" y="186.1">1 100</text>
<text x="199.7" y="186.1">1 100</text>
<text x="208.4" y="191.8" transform="rotate(-90 208.4 191.8)">1 400</text>
<text x="278.7" y="205.3" transform="rotate(-90 278.7 205.3)">2 140</text>
<text x="280.9" y="213.8">1 820</text>
<text x="208.4" y="219.8" transform="rotate(-90 208.4 219.8)">1 400</text>
<text x="147.4" y="223.8">2 170</text>
<text x="189.9" y="223.8">2 080</text>
<text x="275" y="239" transform="rotate(-90 275 239)">1 225</text>
<text x="234.7" y="244.3">färdig 1 500</text>
<text x="208.4" y="252.5" transform="rotate(-90 208.4 252.5)">1 870</text>
<text x="138" y="264.3">färdig 800</text>
<text x="165.8" y="264.3">färdig 800</text>
<text x="195.4" y="264.3">färdig 600</text>
</g>
<g font-size="1.9" fill="#6b6b6b">
<text x="20" y="290.4">R-05.1 · 1:50 vid utskrif</text>
<text x="37.6" y="290.4">t på A3 · Måt</text>
<text x="47.6" y="290.4">t i mm om inte annat anges</text>
</g>
</svg>
